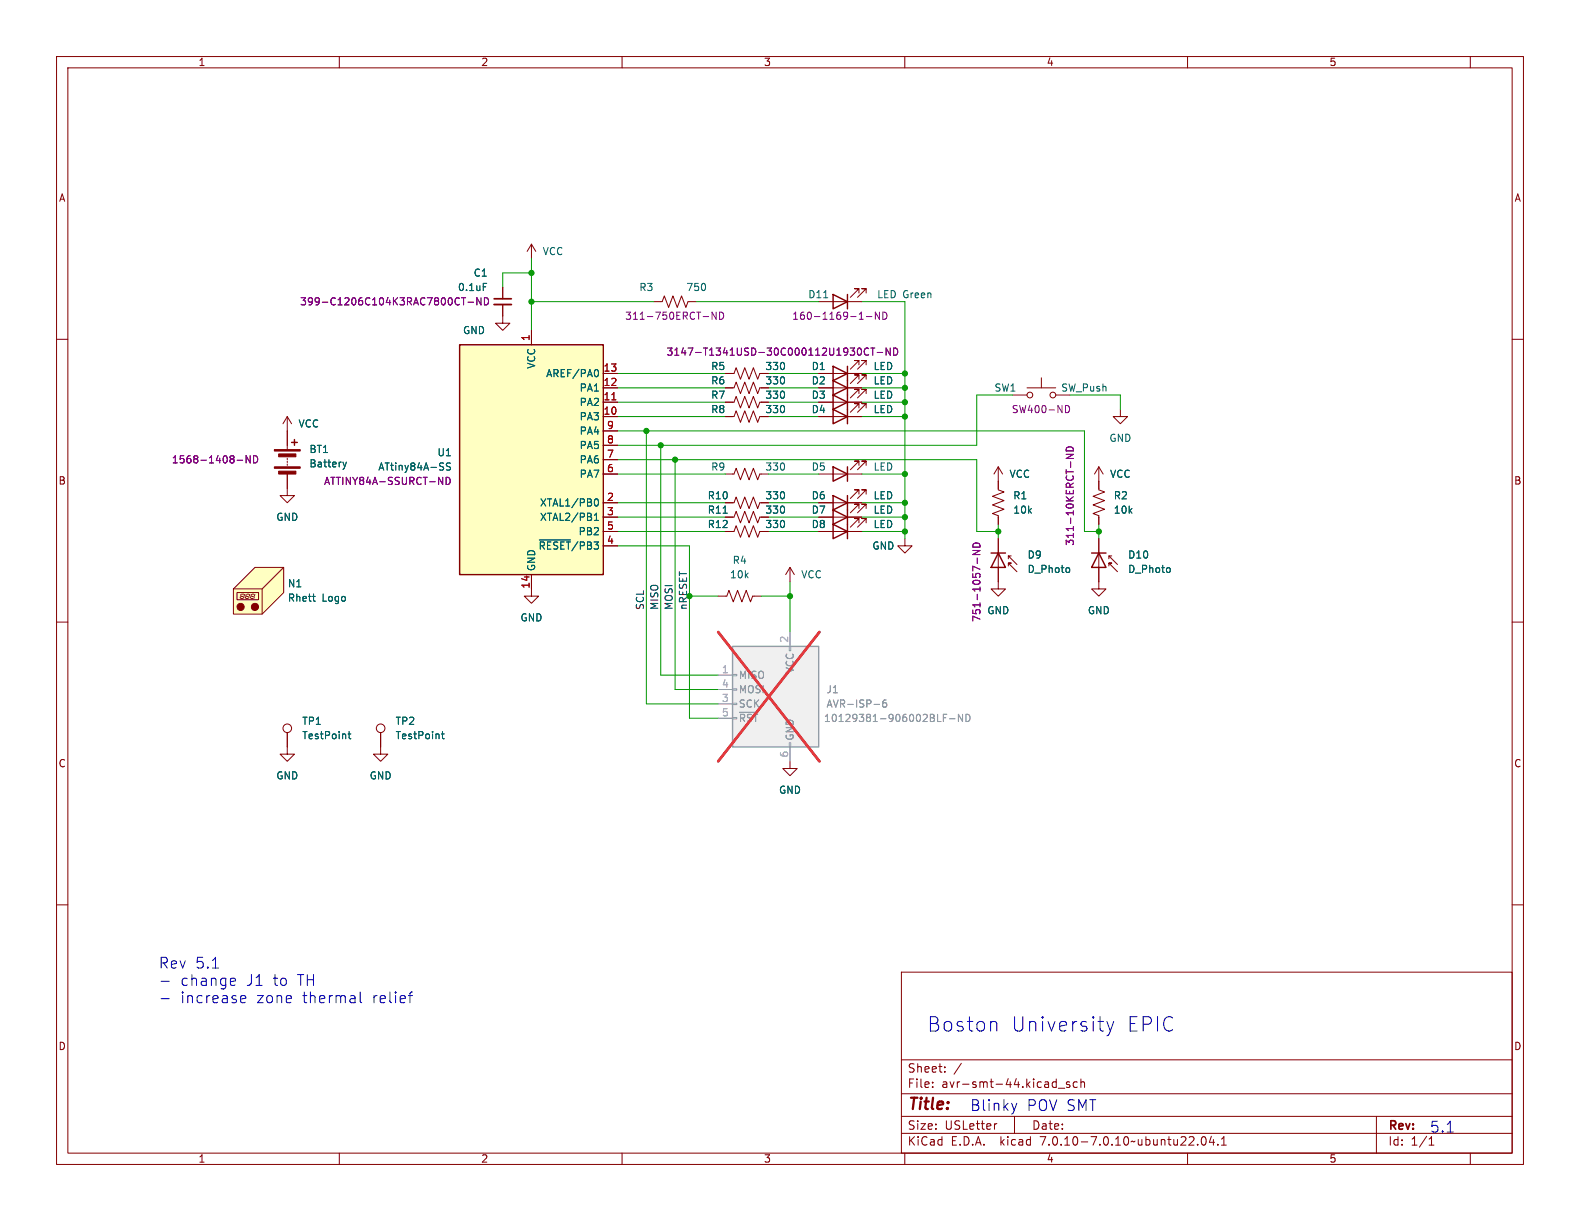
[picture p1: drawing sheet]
<svg xmlns="http://www.w3.org/2000/svg" width="279mm" height="216mm" viewBox="0 0 279 216" stroke-linecap="round" stroke-linejoin="round" font-family="sans-serif">
<g fill="none" stroke="#840000" stroke-width=".18">
<path d="M10 10h259.4v195.9h-259.4zM12 12h255.4v191.9h-255.4zM60 10v2M110 10v2M160 10v2M210 10v2M260 10v2M10 60h2M115.6 53.3h1.5l.4-1 .7 2.1 .8-2.1 .8 2.1 .7-2.1 .8 2.1 .4-1.1h1.5M267.4 60h2M50.8 76.2v3.3M128.3 66h1.5l.4-1 .7 2.1 .8-2.1 .8 2.1 .7-2.1 .8 2.1 .4-1.1h1.5"/>
<path d="M144.8 68.6h7.6M144.8 73.7h7.6M144.8 66h7.6M144.8 71.1h7.6M151.9 67.1v-.8h-.8h.8l-1.5 1.5M151.9 72.1v-.7h-.8h.8l-1.5 1.5M151.9 64.5v-.7h-.8h.8l-1.5 1.5M151.9 69.6v-.8h-.8h.8l-1.5 1.6M153.2 67.1v-.8h-.8h.8l-1.6 1.5M153.2 72.1v-.7h-.8h.8l-1.6 1.5M153.2 64.5v-.7h-.8h.8l-1.6 1.5M153.2 69.6v-.8h-.8h.8l-1.6 1.6"/>
<path d="M50.8 83.8v3.8h1.3l-1.3 1.3-1.3-1.3h1.3M50.8 81v.3M50.8 81.5v.3M50.8 82v.3M176.5 85.1v1.5l1 .4-2 .8 2 .7-2 .8 2 .7-2 .8 1 .4v1.5M194.3 85.1v1.5l1 .4-2 .8 2 .7-2 .8 2 .7-2 .8 1 .4v1.5M10 110h2M94 104.1v1.3h1.2l-1.2 1.3-1.3-1.3h1.3M127 105.4h1.5l.4-1 .8 2 .7-2 .8 2 .8-2 .7 2 .4-1h1.5M267.4 110h2M50.8 129.5v3.9h1.3l-1.3 1.2-1.3-1.2h1.3M67.3 129.5v3.9h1.3l-1.3 1.2-1.3-1.2h1.3"/>
<path d="M10 160h2M267.4 160h2M159.4 171.9h108v32h-108zM159.4 197.4h108M159.4 193.4h108M159.4 187.4h108M164.9 192.1v.2M164.9 191.4v.1M167.1 189.4v.2M167.1 188.7v.1M170 188l-1.3 1.9M176.3 198.7l-.3 .1"/>
<path d="M179.4 197.4v3M187.1 192.4h1.2M189.1 191.4l-.3-.1-.2 .2v.2l.5 .2v.3h-.5M190.5 191.4l-.4-.1-.3 .3v.4l.1 .2h.6M191.1 191.4l.3-.1 .3 .1 .1 .9M191.1 190.8v1.5M243.4 197.4v6.5M60 203.9v2M110 203.9v2M159.4 200.4h108M160 203.9v2M210 203.9v2"/>
<path d="M211.8 202.3v.2M212.6 201.1l.2-.1a.81 .81 0 0 1 .6 .6 .81 .81 0 0 1-.3 .8l-.2 .1a.81 .81 0 0 1-.3-1.4zM214.2 200.9l-.3 1.1h.9M214.6 201.5v1M215.4 202.3v.2M216 202.5h.9M216 201.4l.4-.4v1.5M252.7 202.5h.9M252.9 201.3l-.2 .1M253.1 201v1.5M260 203.9v2"/>
<circle cx="50.8" cy="128.8" r=".76"/>
<circle cx="67.3" cy="128.8" r=".76"/>
</g>
<g fill="#840000" stroke="#840000" stroke-width=".18">
<path d="M48.5 82.6h4.6v.2h-4.6z"/>
<path d="M48.5 79.5h4.6v.3h-4.6z"/>
<path d="M49.3 83.3h3v.5h-3z"/>
<path d="M49.3 80.3h3v.5h-3z"/>
</g>
<path d="M51.6 78.2h1M52.1 77.7v1M147.3 67.3l2.6 1.3-2.6 1.3zM147.3 72.4l2.6 1.3-2.6 1.2zM147.3 64.8l2.6 1.2-2.6 1.3zM147.3 69.9l2.6 1.2-2.6 1.3zM149.9 64.8v10.1" fill="none" stroke="#840000" stroke-width=".25"/>
<path d="M60.6 81.7l.4 .9M61 82.6l-.2 .3M61.3 81.7l-.3 .9M61.6 129.8h.4M61.7 129.4v1l.3 .2M78.1 129.8h.4M78.2 129.4v1l.3 .2" fill="none" stroke="#006464" stroke-width=".18"/>
<g fill="none" stroke="#840084" stroke-width=".18">
<path d="M126.6 55.2v1.3l-.7-1.3v1.3M127.2 55.2a.64 .64 0 0 1 .8 .6 .64 .64 0 0 1-.8 .7zM151.9 61.5a.68 .68 0 0 1 .5 .7 .68 .68 0 0 1-.5 .6M153.6 61.7a.6 .6 0 0 0-.8 .4 .6 .6 0 0 0 .6 .7l.2-.1M154 61.5h.7M154.3 61.5v1.3M155.1 62.3h1M157.4 61.5v1.3l-.7-1.3v1.3M158 61.5a.64 .64 0 0 1 .8 .7 .64 .64 0 0 1-.8 .6zM188.6 79.3a.68 .68 0 0 1 .8-.3 .68 .68 0 0 1 .4 .7h-1.3zM41.9 81.4h1M44.2 80.6v1.3l-.7-1.3v1.3"/>
<path d="M44.8 80.6a.64 .64 0 0 1 .8 .6 .64 .64 0 0 1-.8 .7zM188.5 80.3h1.3l-1.3 .8h1.3"/>
</g>
<path d="M45.1 100.3h5.1v4.5l-3.8 3.8h-5.1v-4.5z" fill="#ffffc2"/>
<g fill="none" stroke="#840000" stroke-width=".18">
<path d="M88.9 53.8v3.4h1.3l-1.3 1.2-1.3-1.2h1.3M88.9 50.8v2M94 43.2v2.5M94 58.4v2.6M94 43.2l-.8 1.3M94 43.2l.7 1.3M144.8 53.3h7.6M151.9 51.8v-.7h-.8h.8l-1.5 1.5M153.2 51.8v-.7h-.8h.8l-1.6 1.5M50.8 73.7l-.8 1.2M50.8 73.7v5M50.8 73.7l.8 1.2"/>
<path d="M106.7 71.1h2.5M106.7 73.7h2.5M106.7 68.6h2.5M106.7 66h2.5M106.7 78.7h2.5M106.7 76.2h2.5M128.3 71.1h1.5l.4-1 .7 2 .8-2 .8 2 .7-2 .8 2 .4-1h1.5M128.3 73.7h1.5l.4-1.1 .7 2.1 .8-2.1 .8 2.1 .7-2.1 .8 2.1 .4-1h1.5M128.3 68.6h1.5l.4-1 .7 2 .8-2 .8 2 .7-2 .8 2 .4-1h1.5M128.3 66h1.2M134.6 66h1.3M144.8 71.1h2.5"/>
<path d="M144.8 73.7h2.5M144.8 68.6h2.5M144.8 66h2.5M149.9 71.1h2.5M149.9 73.7h2.5M149.9 68.6h2.5M149.9 66h2.5M179.1 69.9h2.5M181.6 68.6h5.1M184.1 66.8v1.8M186.7 69.9h2.5M198.1 72.4v1.3h1.3l-1.3 1.2-1.3-1.2h1.3"/>
<path d="M50.8 83.8v2.6M106.7 91.4h2.5M106.7 88.9h2.5M106.7 83.8h2.5M106.7 94h2.5M106.7 96.5h2.5M106.7 81.3h2.5M128.3 91.4h1.5l.4-1 .7 2.1 .8-2.1 .8 2.1 .7-2.1 .8 2.1 .4-1.1h1.5M128.3 88.9h1.5l.4-1 .7 2 .8-2 .8 2 .7-2 .8 2 .4-1h1.5M128.3 83.8h1.5l.4-1 .7 2 .8-2 .8 2 .7-2 .8 2 .4-1h1.5M128.3 94h1.5l.4-1 .7 2 .8-2 .8 2 .7-2 .8 2 .4-1h1.5M144.8 91.4h7.6"/>
<path d="M144.8 88.9h7.6M144.8 83.8h7.6M144.8 94h7.6M151.9 82.3v-.8h-.8h.8l-1.5 1.6M151.9 87.4v-.8h-.8h.8l-1.5 1.5M151.9 92.5v-.8h-.8h.8l-1.5 1.5M151.9 89.9v-.7h-.8h.8l-1.5 1.5M153.2 82.3v-.8h-.8h.8l-1.6 1.6M153.2 87.4v-.8h-.8h.8l-1.6 1.5M153.2 92.5v-.8h-.8h.8l-1.6 1.5M153.2 89.9v-.7h-.8h.8l-1.6 1.5M160 95.3v1.2h1.3l-1.3 1.3-1.3-1.3h1.3"/>
<path d="M176.5 95.3v8.8h1.3l-1.3 1.3-1.2-1.3h1.2M176.5 82.6v3.8M176.5 91.4v1.3M176.5 82.6l-.7 1.2M176.5 82.6l.8 1.2M178.3 98.3v.5M178.8 98.3h-.5l1.5 1.5M194.3 95.3v8.8h1.3l-1.3 1.3-1.3-1.3h1.3M194.3 82.6v3.8M194.3 91.4v1.3M194.3 82.6l-.8 1.2M194.3 82.6l.8 1.2"/>
<path d="M196.1 98.3v.5M196.6 98.3h-.5l1.5 1.5M41.9 104.8h3.8v1.2h-3.8zM42.5 105.5v.2M42.6 105.8h.3M42.6 105.1v.3M42.7 105.5h.3M42.8 105.1h.3M43.1 105.5v.3M43.2 105.1v.3M43.4 105.5v.2M43.5 105.8h.3"/>
<path d="M43.5 105.1v.3M43.6 105.5h.3M43.7 105.1h.3M44 105.5v.3M44.1 105.1v.3M44.3 105.5v.2M44.4 105.8h.4M44.4 105.1v.3M44.5 105.5h.3M44.6 105.1h.3M45 105.5l-.1 .3M45.1 105.1l-.1 .3"/>
<path d="M45.1 100.3h5.1v4.5l-3.8 3.8h-5.1v-4.5zM46.4 104.1v4.5M50.2 100.3l-3.8 3.8h-5.1M94 101.6v2.5M139.7 100.3l-.8 1.3M139.7 100.3v2.6M139.7 100.3l.8 1.3M178.3 100.1v-.5h.5h-.5l1.5 1.5M196.1 100.1v-.5h.5h-.5l1.5 1.5M50.8 129.5v2.6M67.3 129.5v2.6M139.7 134.6v1.3h1.3l-1.3 1.3-1.3-1.3h1.3"/>
<circle cx="182.1" cy="69.9" r=".51"/>
<circle cx="186.2" cy="69.9" r=".51"/>
</g>
<g fill="#840000" stroke="#840000" stroke-width=".18">
<circle cx="42.5" cy="107.3" r=".63"/>
<circle cx="45.1" cy="107.3" r=".63"/>
</g>
<g fill="none" stroke="#006464" stroke-width=".18">
<path d="M85.5 50.1h.6M145.7 52.6h.7M105.5 65.3a.79 .79 0 0 1 0 1.3M60.6 81.7l.4 .9M61 82.6l-.2 .3M61.3 81.7l-.3 .9M78.3 81.9h.1M78.4 82.6v.4M79.7 81.9h-.5l-.3 .2 .2 .3 .5 .2v.4l-.2 .1h-.5M95.4 95.5h5.5M105.1 92h.7M105.1 91.1l.4-.4v1.3"/>
<path d="M105.2 88.5l.2-.3a.68 .68 0 0 1 .4 .6 .68 .68 0 0 1-.4 .7l-.2-.3M127.9 90.7h.7M55.3 105.5h.4M55.5 106.2l.2 .1M189 100.4l.2 .2-.2 .6M206.8 100.4l.1 .2-.1 .6M61.6 129.8h.4M61.7 129.4v1l.3 .2M78.1 129.8h.4M78.2 129.4v1l.3 .2"/>
</g>
<g fill="none" stroke="#840000" stroke-width=".25">
<path d="M147.3 52.1l2.6 1.2-2.6 1.3zM149.9 52.1v2.5M81.3 61h25.4v40.6h-25.4zM147.3 82.6l2.6 1.2-2.6 1.3zM147.3 87.6l2.6 1.3-2.6 1.3zM147.3 92.7l2.6 1.3-2.6 1.3zM147.3 90.2l2.6 1.2-2.6 1.3zM149.9 82.6v2.5M149.9 87.6v7.7M175.3 97.8h2.5M176.5 97.8l1.3 2.5h-2.5zM193 97.8h2.6"/>
<path d="M194.3 97.8l1.3 2.5h-2.6z"/>
</g>
<g fill="none" stroke="#840084" stroke-width=".18">
<path d="M81.6 52.6h.7M82 52.6v1.3M82.8 53.4h.9M85.1 52.6v1.3l-.8-1.3v1.3M85.7 52.6a.64 .64 0 0 1 .7 .7 .64 .64 0 0 1-.7 .6zM153.2 56h1M155.5 55.2v1.3l-.7-1.3v1.3M156.1 55.2a.64 .64 0 0 1 .8 .6 .64 .64 0 0 1-.8 .7zM151.9 61.5a.68 .68 0 0 1 .5 .7 .68 .68 0 0 1-.5 .6M153.6 61.7a.6 .6 0 0 0-.8 .4 .6 .6 0 0 0 .6 .7l.2-.1M154 61.5h.7M154.3 61.5v1.3"/>
<path d="M155.1 62.3h1M157.4 61.5v1.3l-.7-1.3v1.3M158 61.5a.64 .64 0 0 1 .8 .7 .64 .64 0 0 1-.8 .6zM188.4 71.7a.64 .64 0 0 1 .7 .6 .64 .64 0 0 1-.7 .7zM188.6 79.3a.68 .68 0 0 1 .8-.3 .68 .68 0 0 1 .4 .7h-1.3zM41.9 81.4h1M44.2 80.6v1.3l-.7-1.3v1.3M44.8 80.6a.64 .64 0 0 1 .8 .6 .64 .64 0 0 1-.8 .7zM77.6 84.4l.7 1.3v-1.3M78.9 84.4a.64 .64 0 0 1 .7 .6 .64 .64 0 0 1-.7 .7zM172 97.3h1.3l-1.3 .8h1.3M172.2 96.1a.66 .66 0 0 1 .8-.1 .66 .66 0 0 1 .3 .7h-1.3z"/>
<path d="M172.8 98.7v.9M188.5 80.3h1.3l-1.3 .8h1.3"/>
</g>
<path d="M81.3 61h25.4v40.6h-25.4z" fill="#ffffc2" stroke="#ffffc2" stroke-width=".18"/>
<path d="M108.2 70.7h.7" fill="none" stroke="#a90000" stroke-width=".18"/>
<path d="M87.4 53.8h3" fill="none" stroke="#840000" stroke-width=".33"/>
<path d="M87.4 52.8h3" fill="none" stroke="#840000" stroke-width=".3"/>
<path d="M129.5 114.3h15.3v17.8h-15.3z" fill="#f0f0f0" stroke="#f0f0f0" stroke-width=".18"/>
<g fill="none" stroke="#a1a1a1" stroke-width=".18">
<path d="M127 119.4h2.5M129.5 119.3h.8v.2h-.8zM139.6 114.3h.2v.8h-.2zM139.7 111.8v2.5M127 124.5h2.5M127 121.9h2.5M127 127h2.5M129.5 126.9h.8v.2h-.8zM129.5 124.3h.8v.3h-.8zM129.5 121.8h.8v.2h-.8zM139.6 131.3h.2v.8h-.2zM139.7 132.1v2.5"/>
<path d="M166.8 126.9h.4M166.8 126.3h.6M167.9 127.1h1M170.2 126.3v1.3l-.7-1.3v1.3M170.8 126.3a.64 .64 0 0 1 .7 .6 .64 .64 0 0 1-.7 .7z"/>
</g>
<path d="M129.5 114.3h15.3v17.8h-15.3z" fill="none" stroke="#a1a1a1" stroke-width=".25"/>
<path d="M130.8 126h3.2M154.6 124.6h.9M156.7 123.8h-.4a.86 .86 0 0 0 0 1.2l.4-.1 .1-.4-.2-.2h-.4l-.1 .2" fill="none" stroke="#989898" stroke-width=".18"/>
<path d="M127 111.8l17.9 22.8M144.9 111.8l-17.9 22.8" fill="none" stroke="#eb3a3d" stroke-width=".46"/>
<g fill="none" stroke="#0000c2" stroke-width=".18">
<path d="M28.5 173.5h1.4M28.5 176.6h1.4M37.6 171.2h1.1M41 173l.6 .1v.3l-.9 .2M41.6 174.2h-.6M42.6 177.2l.2 .1 .6-.1M42.6 176.1l.6-.1 .2 .1 .1 .4-.9 .2M63.7 175.4v1.6l.3 .3M72.2 176h.7M72.9 175.4l-.3 .1-.1 .2M175.5 180.6h.4l.4 .4v1.3M179.8 195.1l-.4 1.3"/>
<path d="M195.7 180.6l.6 1.7M196.3 182.3l-.2 .6-.4 .3M197 180.6l-.7 1.7M255.9 200.2h1.1"/>
</g>
<g fill="none" stroke="#009600" stroke-width=".18">
<path d="M94 53.3h21.6M94 45.7v12.7M94 48.3h-5.1v2.5M123.2 53.3h21.6M152.4 53.3h7.6v42M109.2 66h19.1M109.2 73.7h19.1M109.2 76.2h82.6v17.8h2.5M109.2 71.1h19.1M109.2 68.6h19.1M114.3 76.2v48.3h12.7M116.8 78.7v40.7h10.2"/>
<path d="M135.9 66h8.9M135.9 73.7h8.9M135.9 71.1h8.9M135.9 68.6h8.9M152.4 66h7.6M152.4 73.7h7.6M152.4 71.1h7.6M152.4 68.6h7.6M179.1 69.9h-6.4v8.8h-63.5M189.2 69.9h8.9v2.5M109.2 88.9h19.1M109.2 83.8h19.1"/>
<path d="M109.2 94h19.1M109.2 81.3h63.5v12.7h3.8M109.2 91.4h19.1M109.2 96.5h12.7v30.5h5.1M119.4 81.3v40.6h7.6M135.9 88.9h8.9M135.9 83.8h8.9M135.9 94h8.9M135.9 91.4h8.9M152.4 88.9h7.6M152.4 83.8h7.6M152.4 94h7.6"/>
<path d="M152.4 91.4h7.6M176.5 92.7v2.6M194.3 92.7v2.6M121.9 105.4h5.1M134.6 105.4h5.1M139.7 102.9v8.9"/>
</g>
<g fill="#009600" stroke="#009600" stroke-width=".18">
<circle cx="160" cy="94" r=".46"/>
<circle cx="160" cy="91.4" r=".46"/>
<circle cx="160" cy="83.8" r=".46"/>
<circle cx="160" cy="73.7" r=".46"/>
<circle cx="160" cy="88.9" r=".46"/>
<circle cx="176.5" cy="94" r=".46"/>
<circle cx="194.3" cy="94" r=".46"/>
<circle cx="160" cy="68.6" r=".46"/>
<circle cx="160" cy="71.1" r=".46"/>
<circle cx="139.7" cy="105.4" r=".46"/>
<circle cx="121.9" cy="105.4" r=".46"/>
<circle cx="116.8" cy="78.7" r=".46"/>
<circle cx="119.4" cy="81.3" r=".46"/>
<circle cx="160" cy="66" r=".46"/>
<circle cx="94" cy="48.3" r=".46"/>
<circle cx="94" cy="53.3" r=".46"/>
<circle cx="114.3" cy="76.2" r=".46"/>
</g>
<g font-size="3.5" fill="#0000c2">
<text x="163.8" y="182.6">Boston</text>
<text x="178.7" y="182.6">University</text>
<text x="199" y="182.6">EPIC</text>
</g>
<text font-size="2.8" fill="#840000" x="160.4" y="196.8">Title:</text>
<g font-size="2.7" fill="#0000c2">
<text x="27.9" y="171.4">Rev 5.1</text>
<text x="31.8" y="174.5">change</text>
<text x="31.8" y="177.6">increase</text>
<text x="43.5" y="174.5">J1</text>
<text x="45.3" y="177.6">zone</text>
<text x="48.3" y="174.5">to</text>
<text x="52.6" y="174.5">TH</text>
<text x="53.5" y="177.6">thermal</text>
<text x="65.9" y="177.6">relief</text>
<text x="171.4" y="196.6">Blinky</text>
<text x="181.5" y="196.6">POV SMT</text>
<text x="252.7" y="200.4">5.1</text>
</g>
<g font-size="2.1" fill="#840000">
<text x="160.4" y="189.9">Sheet:</text>
<text x="160.4" y="192.6">File:</text>
<text x="166.5" y="192.6">avr-smt-44.kicad_sch</text>
<text x="160.4" y="202.8">KiCad</text>
<text x="160.4" y="200">Size:</text>
<text x="167.1" y="200">USLetter</text>
<text x="168.1" y="202.8">E.D.A.</text>
<text x="177" y="202.8">kicad</text>
<text x="182.4" y="200">Date:</text>
<text x="184.2" y="202.8">7.0.10-7.0.10~ubuntu22.04.1</text>
<text x="245.4" y="200.2">Rev:</text>
<text x="245.4" y="202.8">Id:</text>
<text x="249.5" y="202.8">1/1</text>
</g>
<g font-size="1.8" fill="#840000">
<text x="35" y="11.9">1</text>
<text x="85" y="11.9">2</text>
<text x="135" y="11.9">3</text>
<text x="185" y="11.9">4</text>
<text x="235" y="11.9">5</text>
<text x="10.3" y="35.9">A</text>
<text x="267.7" y="35.9">A</text>
<text x="10.3" y="85.9">B</text>
<text x="267.7" y="85.9">B</text>
<text x="10.3" y="135.9">C</text>
<text x="267.7" y="135.9">C</text>
<text x="10.3" y="185.9">D</text>
<text x="267.7" y="185.9">D</text>
<text x="35" y="205.8">1</text>
<text x="85" y="205.8">2</text>
<text x="135" y="205.8">3</text>
<text x="185" y="205.8">4</text>
<text x="235" y="205.8">5</text>
</g>
<g font-size="1.8" fill="#006464">
<text x="95.9" y="45.3">VCC</text>
<text x="80.9" y="51.7">0.1uF</text>
<text x="83.7" y="49.1">C1</text>
<text x="113" y="51.7">R3</text>
<text x="121.3" y="51.7">750</text>
<text x="142.8" y="52.9">D11</text>
<text x="155" y="52.9">LED Green</text>
<text x="81.8" y="59.3">GND</text>
<text x="94.8" y="65.3" transform="rotate(-90 94.8 65.3)">VCC</text>
<text x="125.7" y="65.6">R5</text>
<text x="135.2" y="65.6">330</text>
<text x="143.4" y="65.6">D1</text>
<text x="154.4" y="65.6">LED</text>
<text x="96.5" y="66.9">AREF/PA0</text>
<text x="102.4" y="72">PA2</text>
<text x="102.4" y="69.4">PA1</text>
<text x="125.7" y="70.7">R7</text>
<text x="125.7" y="68.2">R6</text>
<text x="135.2" y="70.7">330</text>
<text x="135.2" y="68.2">330</text>
<text x="143.4" y="68.2">D2</text>
<text x="143.4" y="70.7">D3</text>
<text x="154.4" y="68.2">LED</text>
<text x="154.4" y="70.7">LED</text>
<text x="175.8" y="69.4">SW1</text>
<text x="187.6" y="69.4">SW_Push</text>
<text x="52.7" y="75.8">VCC</text>
<text x="102.4" y="74.5">PA3</text>
<text x="102.4" y="77.1">PA4</text>
<text x="125.7" y="73.3">R8</text>
<text x="135.2" y="73.3">330</text>
<text x="143.4" y="73.3">D4</text>
<text x="154.4" y="73.3">LED</text>
<text x="54.6" y="80.3">BT1</text>
<text x="54.6" y="82.8">Battery</text>
<text x="77.3" y="80.9">U1</text>
<text x="102.4" y="82.1">PA6</text>
<text x="102.4" y="79.6">PA5</text>
<text x="125.7" y="83.4">R9</text>
<text x="135.2" y="83.4">330</text>
<text x="143.4" y="83.4">D5</text>
<text x="154.4" y="83.4">LED</text>
<text x="196.1" y="78.3">GND</text>
<text x="95.4" y="89.8">XTAL1/PB0</text>
<text x="102.4" y="84.7">PA7</text>
<text x="125.1" y="88.5">R10</text>
<text x="135.2" y="88.5">330</text>
<text x="143.4" y="88.5">D6</text>
<text x="154.4" y="88.5">LED</text>
<text x="178.4" y="84.7">VCC</text>
<text x="179.1" y="88.5">R1</text>
<text x="196.2" y="84.7">VCC</text>
<text x="196.9" y="88.5">R2</text>
<text x="48.8" y="92.3">GND</text>
<text x="95.4" y="92.3">XTAL2/PB1</text>
<text x="102.2" y="94.8">PB2</text>
<text x="125.1" y="91">R11</text>
<text x="125.1" y="93.6">R12</text>
<text x="135.2" y="91">330</text>
<text x="135.2" y="93.6">330</text>
<text x="143.4" y="93.6">D8</text>
<text x="143.4" y="91">D7</text>
<text x="154.4" y="93.6">LED</text>
<text x="154.4" y="91">LED</text>
<text x="179.1" y="91">10k</text>
<text x="196.9" y="91">10k</text>
<text x="94.8" y="101.1" transform="rotate(-90 94.8 101.1)">GND</text>
<text x="95.1" y="97.4">~{RESET}/PB3</text>
<text x="129.5" y="99.9">R4</text>
<text x="154.2" y="97.4">GND</text>
<text x="181.6" y="99">D9</text>
<text x="181.6" y="101.5">D_Photo</text>
<text x="199.4" y="101.5">D_Photo</text>
<text x="199.4" y="99">D10</text>
<text x="50.8" y="106.6">Rhett</text>
<text x="50.8" y="104.1">N1</text>
<text x="56.9" y="106.6">Logo</text>
<text x="129" y="102.5">10k</text>
<text x="141.6" y="102.5">VCC</text>
<text x="91.9" y="110.1">GND</text>
<text x="174.5" y="108.8">GND</text>
<text x="192.3" y="108.8">GND</text>
<text x="53.3" y="128.4">TP1</text>
<text x="53.3" y="130.9">TestPoint</text>
<text x="69.9" y="128.4">TP2</text>
<text x="69.9" y="130.9">TestPoint</text>
<text x="48.8" y="138">GND</text>
<text x="65.3" y="138">GND</text>
<text x="137.7" y="140.6">GND</text>
</g>
<g font-size="1.8" fill="#840084">
<text x="53" y="54.2">399-C1206C104K3RAC7800CT-ND</text>
<text x="110.4" y="56.7">311-750ERCT-ND</text>
<text x="140" y="56.7">160-1169-1-ND</text>
<text x="117.8" y="63.1">3147-T1341USD-30C000112U1930CT-ND</text>
<text x="178.8" y="73.3">SW400-ND</text>
<text x="30.3" y="82.1">1568-1408-ND</text>
<text x="66.8" y="83.4">ATtiny84A-SS</text>
<text x="57.2" y="86">ATTINY84A-SSURCT-ND</text>
<text x="190.1" y="96.6" transform="rotate(-90 190.1 96.6)">311-10KERCT-ND</text>
<text x="173.6" y="110.1" transform="rotate(-90 173.6 110.1)">751-1057-ND</text>
</g>
<g font-size="1.8" fill="#a90000">
<text x="93.7" y="60.4" transform="rotate(-90 93.7 60.4)">1</text>
<text x="106.6" y="65.8">13</text>
<text x="106.6" y="70.9">11</text>
<text x="106.6" y="68.3">12</text>
<text x="106.6" y="73.4">10</text>
<text x="107.2" y="75.9">9</text>
<text x="107.2" y="83.6">6</text>
<text x="107.2" y="81">7</text>
<text x="107.2" y="78.5">8</text>
<text x="107.2" y="88.6">2</text>
<text x="107.2" y="91.2">3</text>
<text x="107.2" y="93.7">5</text>
<text x="107.2" y="96.3">4</text>
<text x="93.7" y="104.2" transform="rotate(-90 93.7 104.2)">14</text>
</g>
<g font-size="1.8" fill="#0f0f0f">
<text x="114" y="107.9" transform="rotate(-90 114 107.9)">SCL</text>
<text x="116.5" y="107.9" transform="rotate(-90 116.5 107.9)">MISO</text>
<text x="119" y="107.9" transform="rotate(-90 119 107.9)">MOSI</text>
<text x="121.6" y="107.9" transform="rotate(-90 121.6 107.9)">nRESET</text>
</g>
<g font-size="1.8" fill="#aaa">
<text x="139.4" y="113.7" transform="rotate(-90 139.4 113.7)">2</text>
<text x="127.6" y="119.1">1</text>
<text x="127.6" y="124.2">3</text>
<text x="127.6" y="121.7">4</text>
<text x="127.6" y="126.7">5</text>
<text x="139.4" y="134.1" transform="rotate(-90 139.4 134.1)">6</text>
</g>
<g font-size="1.8" fill="#989898">
<text x="140.6" y="119.1" transform="rotate(-90 140.6 119.1)">VCC</text>
<text x="130.6" y="120.2">MISO</text>
<text x="130.6" y="125.3">SCK</text>
<text x="130.6" y="122.8">MOSI</text>
<text x="146.1" y="122.8">J1</text>
<text x="146.1" y="125.3">AVR-ISP-6</text>
<text x="130.6" y="127.9">~{RST}</text>
<text x="140.6" y="131.1" transform="rotate(-90 140.6 131.1)">GND</text>
</g>
<text font-size="1.8" fill="#a1a1a1" x="145.6" y="127.9">10129381-906002BLF-ND</text>
</svg>
